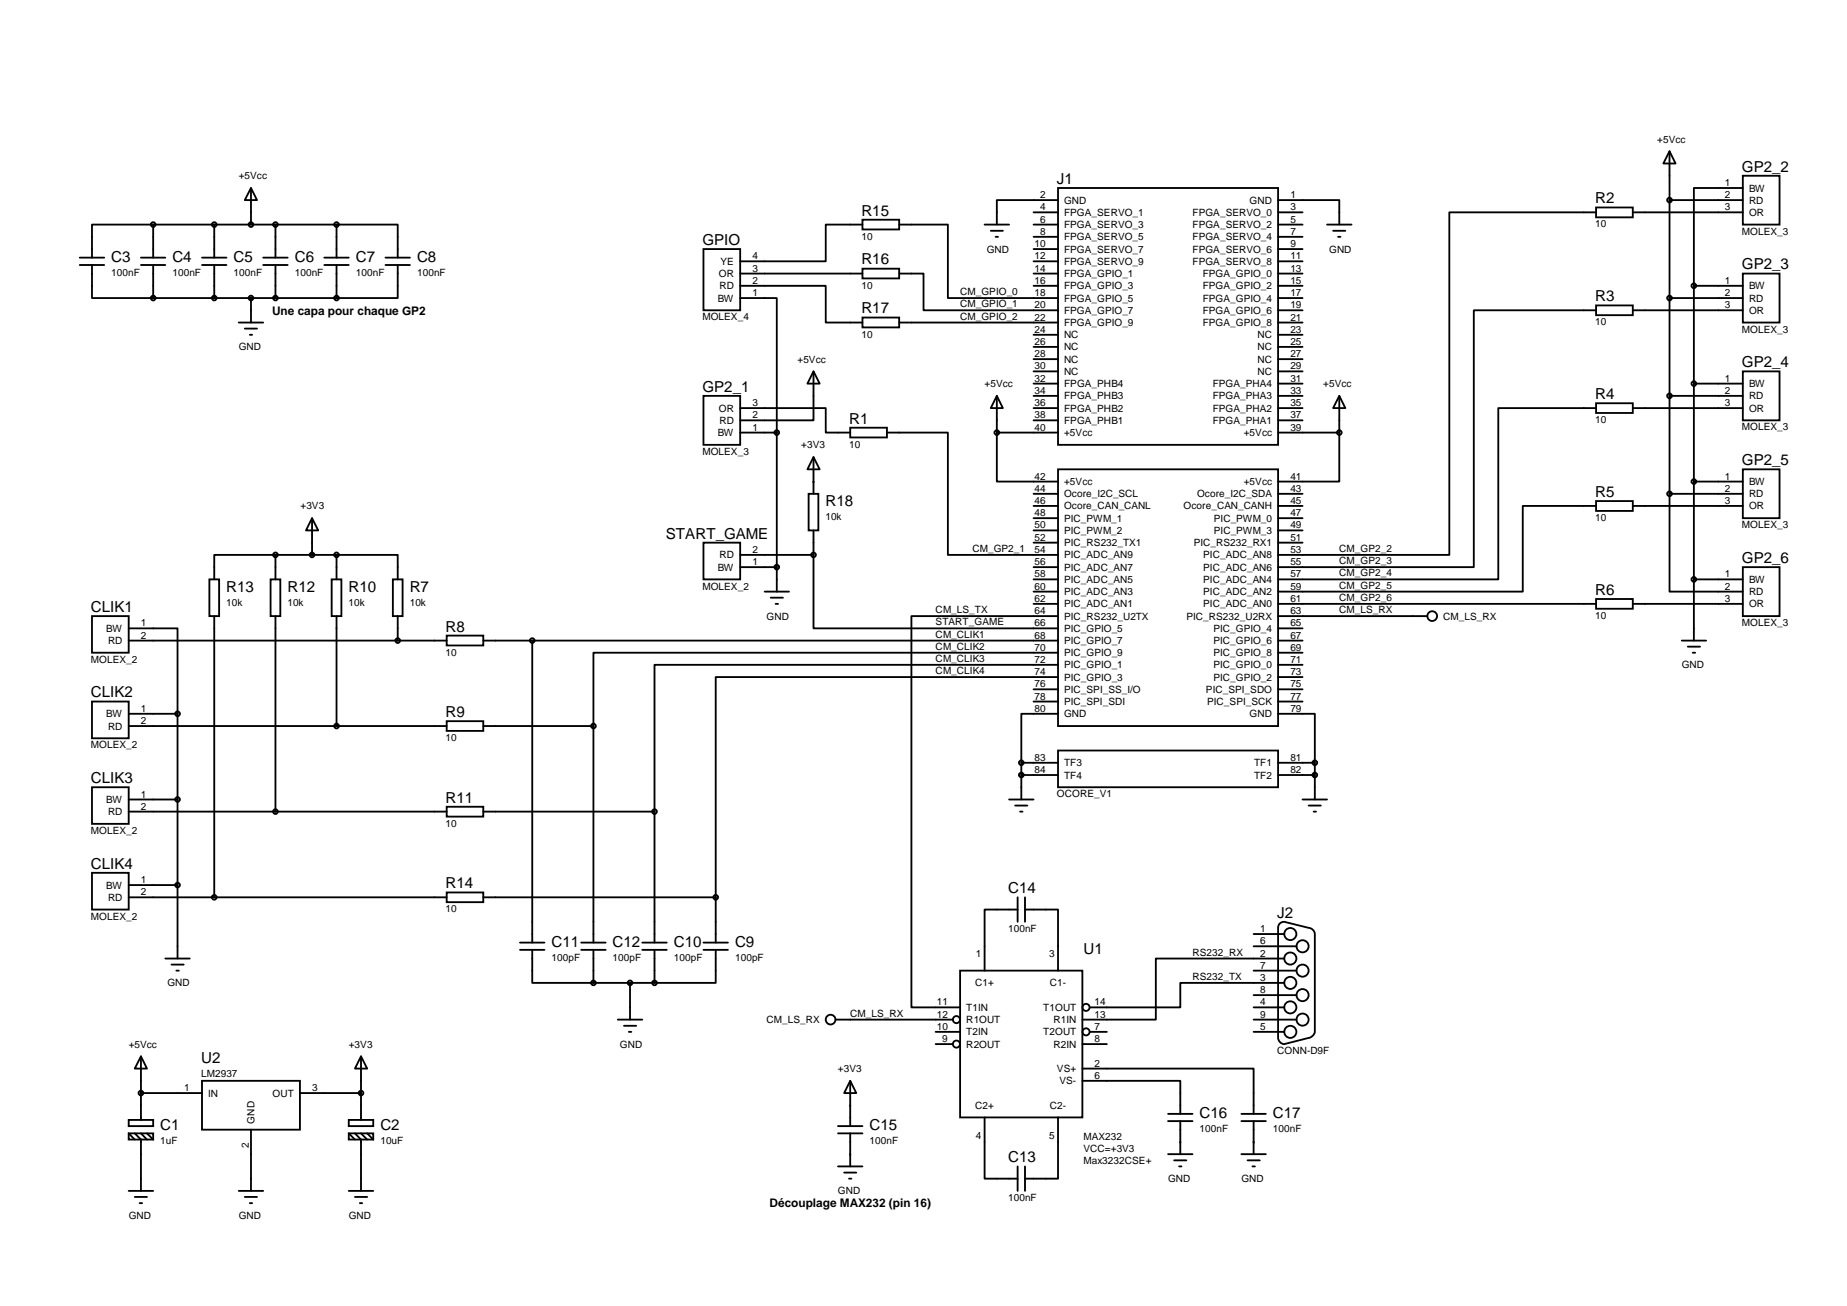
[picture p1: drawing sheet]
<svg xmlns="http://www.w3.org/2000/svg" width="297mm" height="210mm" viewBox="0 0 297 210" stroke-linecap="round" stroke-linejoin="round" font-family="sans-serif">
<g fill="none" stroke="#000" stroke-width=".3">
<path d="M24.6 36.1h29.5M24.6 36.1h-9.8v5.3M24.6 36.1v5.3M34.5 36.1v5.3M40.4 30.2v5.9M40.4 30.2l.9 2h-1.9zM44.3 36.1v5.3M54.1 36.1h9.9v5.3M54.1 36.1v5.3M138.7 36.1h-5.9v5.9h-13.8M138.7 35.3h5.9v1.6h-5.9zM144.6 36.1h7.8v11.8h17.8"/>
<path d="M158.3 36.1h4M159.3 37.1h2M160.1 38.1h.4M166.2 34.1h4M166.2 36.1h4M166.2 38.1h4M170.2 32.2h-9.9v3.9M170.2 30.2h35.3v41.3h-35.3zM205.5 32.2h9.9v3.9M205.5 34.1h4M205.5 36.1h4M205.5 38.1h4"/>
<path d="M213.4 36.1h4M214.4 37.1h2M215.2 38.1h.4M256.7 34.1h-23.6v55.1h-27.6M256.7 33.4h5.9v1.5h-5.9zM262.6 34.1h17.7M268.5 24.3l1 2h-2zM268.5 24.3v55.1M268.5 32.2h11.8M280.3 28.3h5.9v7.8h-5.9zM280.3 30.2h-7.9v15.8M12.8 42.6h4"/>
<path d="M12.8 41.4h4M14.8 42.6v5.3h9.8M22.7 42.6h3.9M22.7 41.4h3.9M24.6 47.9h29.5M24.6 42.6v5.3M32.5 42.6h3.9M32.5 41.4h3.9M34.5 42.6v5.3M38.4 51.9h3.9M39.4 52.8h1.9M40.2 53.8h.4"/>
<path d="M40.4 47.9v4M42.3 42.6h4M42.3 41.4h4M44.3 42.6v5.3M52.2 42.6h3.9M52.2 41.4h3.9M54.1 42.6v5.3M62 42.6h3.9M62 41.4h3.9M64 42.6v5.3h-9.9M113.1 40h5.9v9.9h-5.9zM119 46h13.8v5.9h5.9"/>
<path d="M119 47.9h5.9v21.7M119 44h19.7M130.8 59.7v7.9h-11.8M130.8 59.7l1 2h-1.9zM138.7 43.2h5.9v1.6h-5.9zM138.7 51.1h5.9v1.5h-5.9zM144.6 44h3.9v5.9h21.7M144.6 51.9h25.6M166.2 46h4M166.2 44h4M166.2 40h4M166.2 42h4"/>
<path d="M166.2 53.8h4M166.2 55.8h4M166.2 57.7h4M166.2 59.7h4M205.5 49.9h4M205.5 46h4M205.5 47.9h4M205.5 51.9h4M205.5 44h4M205.5 40h4M205.5 42h4M205.5 53.8h4"/>
<path d="M205.5 55.8h4M205.5 57.7h4M205.5 59.7h4M256.7 49.9h-19.7v41.3h-31.5M256.7 49.1h5.9v1.6h-5.9zM262.6 49.9h17.7M268.5 47.9h11.8M272.4 46h7.9M272.4 46v31.4M280.3 44h5.9v7.9h-5.9zM280.3 59.7h5.9v7.9h-5.9zM113.1 63.6h5.9v7.9h-5.9z"/>
<path d="M119 65.6h13.8v4h3.9M124.9 69.6v25.5M124.9 69.6h-5.9M130 79.4h1.6v5.9h-1.6zM130.8 73.5l1 2h-1.9zM130.8 77.4h.1M130.8 73.5v5.9M136.7 68.8h5.9v1.5h-5.9zM142.6 69.6h9.8v19.6h17.8M160.3 69.6v7.8h9.9M160.3 69.6h9.9M160.3 63.6l1 2h-2z"/>
<path d="M160.3 63.6v6M166.2 65.6h4M166.2 79.4h4M166.2 63.6h4M166.2 61.7h4M166.2 67.6h4M170.2 75.5h35.3v41.2h-35.3zM205.5 69.6h9.9M205.5 65.6h4M205.5 79.4h4M205.5 63.6h4M205.5 61.7h4"/>
<path d="M205.5 67.6h4M215.4 63.6v6M215.4 63.6l1 2h-2zM215.4 69.6v7.8h-9.9M256.7 65.6h-15.7v27.6h-35.5M256.7 64.8h5.9v1.6h-5.9zM262.6 65.6h17.7M268.5 79.4v15.7h11.8M268.5 79.4h11.8M268.5 63.6h11.8M272.4 77.4v15.8h7.9M272.4 77.4h7.9"/>
<path d="M272.4 61.7h7.9M280.3 75.5h5.9v7.8h-5.9zM14.8 99.1h5.9v5.8h-5.9zM33.7 93.2h1.5v5.9h-1.5zM34.5 99.1v45.2M43.5 93.2h1.6v5.9h-1.6zM44.3 89.2h-9.8v4M44.3 89.2v4M44.3 99.1v31.4M44.3 89.2h5.9M50.2 83.3v5.9M50.2 83.3l1 2h-2z"/>
<path d="M50.2 89.2h3.9v4M53.3 93.2h1.6v5.9h-1.6zM54.1 89.2h9.9v4M54.1 99.1v17.6M63.2 93.2h1.5v5.9h-1.5zM64 99.1v3.9M113.1 87.2h5.9v6h-5.9zM123 95.1h3.9M123.9 96.1h2M124.7 97.1h.4M124.9 91.2h-5.9M130.8 89.2h-11.8"/>
<path d="M130.8 85.3v3.9M130.8 89.2v11.8h39.4M166.2 97.1h4M166.2 81.3h4M166.2 91.2h4M166.2 83.3h4M166.2 85.3h4M166.2 87.2h4M166.2 93.2h4M166.2 95.1h4M170.2 99.1h-23.6v62.9h7.8M205.5 99.1h24"/>
<path d="M205.5 97.1h51.2M205.5 81.3h4M205.5 83.3h4M205.5 85.3h4M205.5 87.2h4M256.7 81.3h-11.8v13.8h-39.4M256.7 80.6h5.9v1.5h-5.9zM256.7 96.3h5.9v1.6h-5.9zM262.6 97.1h17.7M262.6 81.3h17.7M272.4 93.2v9.8M280.3 91.2h5.9v7.9h-5.9z"/>
<path d="M14.8 112.8h5.9v5.9h-5.9zM20.7 101h7.9v13.8M20.7 116.7h51.1M20.7 103h51.1M20.7 114.8h7.9M28.6 114.8v39.3M71.8 102.2h5.9v1.6h-5.9zM71.8 116h5.9v1.5h-5.9zM77.7 116.7h17.7M77.7 103h92.5M85.6 103v48.6M95.4 116.7v34.9"/>
<path d="M166.2 110.8h4M166.2 112.8h4M170.2 114.8h-6v7.8M170.2 104.9h-74.8v11.8M170.2 108.9h-55.1v35.4M170.2 106.9h-64.9v23.6M205.5 114.8h6v7.8M205.5 103h4M205.5 101h4M205.5 104.9h4M205.5 106.9h4M205.5 108.9h4"/>
<path d="M205.5 110.8h4M205.5 112.8h4M270.5 103h3.9M271.4 104h2M272.2 104.9h.4M14.8 126.6h5.9v5.9h-5.9zM20.7 130.5h51.1M20.7 128.5h7.9M71.8 129.7h5.9v1.6h-5.9zM77.7 130.5h27.6M105.3 130.5v21.1M162.3 128.5h3.9"/>
<path d="M163.3 129.5h1.9M164.1 130.5h.3M164.2 124.6l.1 3.9M170.2 122.6h-6v2M170.2 124.6h-6M170.2 120.7h35.3v5.9h-35.3zM205.5 122.6h6v2M205.5 124.6h6M209.5 128.5h3.9M210.5 129.5h1.9M211.3 130.5h.3M211.5 124.6v3.9"/>
<path d="M14.8 140.3h5.9v5.9h-5.9zM20.7 144.3h51.1M20.7 142.3h7.9M26.6 154.1h3.9M27.6 155.1h1.9M28.4 156.1h.4M71.8 143.5h5.9v1.6h-5.9zM77.7 144.3h37.4M83.6 152.7h4M83.6 151.6h4M85.6 152.7v5.3h9.8M93.5 152.7h3.9"/>
<path d="M93.5 151.6h3.9M95.4 152.7v5.3M95.4 158h5.9M101.3 158v5.9M103.3 152.7h3.9M103.3 151.6h3.9M105.3 152.7v5.3M113.1 152.7h4M113.1 151.6h4M115.1 152.7v5.3h-13.8M115.1 144.3v7.3M154.4 156.1h19.7v23.6h-19.7z"/>
<path d="M163.7 146.2h-5.4v9.9M163.7 144.3v3.9M164.8 146.2h5.4v9.9M164.8 144.3v3.9M201.6 150.2h4.9M205.8 148.5l.7-.3 4 1a1.07 1.07 0 0 1 1 1v15.7a1.24 1.24 0 0 1-1 1l-4 1a1.07 1.07 0 0 1-1-1v-17.7zM206.5 154.1h-20.6v9.8h-11.8M206.5 158h-16.7v4h-14.5M208.5 152.1h-6.9M208.5 156.1h-6.9M208.5 160h-6.9M22.7 169.8v10.3"/>
<path d="M22.7 169.8l.9 2h-1.9zM32.5 175.7h-9.8M32.5 173.8h15.7v7.8h-15.7zM48.2 175.7h9.9M58.1 169.8v10.3M58.1 169.8l1 2h-2zM99.4 163.9h3.9M100.3 164.9h2M101.1 165.9h.4M134.4 163.9h18.8M136.7 173.8l1 1.9h-1.9zM136.7 173.8v7.3"/>
<path d="M136.7 177.7h.1M150.5 165.9h3.9M150.5 167.9h2.7M158.3 179.7v9.8h5.4M170.2 179.7v9.8h-5.4M174.1 173.8h15.7v5.3M174.1 171.8h27.5v7.3M174.1 167.9h3.9M175.3 165.9h2.7M187.9 179.1h3.9M199.6 179.1h4M206.5 162h-4.9"/>
<path d="M206.5 165.9h-4.9M208.5 163.9h-6.9M20.7 191.5h3.9M20.7 180.1h3.9v1h-3.9zM20.7 182.2h3.9v1h-3.9zM20.7 182.2l1 1M21.7 192.4h1.9M21.7 182.2l1 1v8.3M22.5 193.4h.4M22.7 182.2l.9 1M23.6 182.2l1 1M38.4 191.5h3.9"/>
<path d="M39.4 192.4h1.9M40.2 193.4h.4M40.4 181.6v9.9M56.1 180.1h3.9v1h-3.9zM56.1 182.2h3.9v1h-3.9zM56.1 182.2l1 1M56.1 191.5h3.9M57.1 182.2l1 1v8.3M57.1 192.4h2M57.9 193.4h.3M58.1 182.2l1 1M59.1 182.2l.9 1"/>
<path d="M134.8 182.2h3.9M134.8 181.1h3.9M134.8 187.5h3.9M135.8 188.5h1.9M136.5 189.5h.4M136.7 182.2v5.3M136.7 185.6h.1M163.7 187.5v4M164.8 187.5v4M187.9 180.3h3.9M187.9 185.6h3.9M188.8 186.6h2"/>
<path d="M189.6 187.5h.4M189.8 180.3v5.3M189.8 183.6h.1M199.6 185.6h4M199.6 180.3h4M200.6 186.6h2M201.4 187.5h.4M201.6 183.6h.1M201.6 180.3v5.3"/>
<circle cx="24.6" cy="36.1" r=".38"/>
<circle cx="34.5" cy="36.1" r=".38"/>
<circle cx="40.4" cy="36.1" r=".38"/>
<circle cx="44.3" cy="36.1" r=".38"/>
<circle cx="54.1" cy="36.1" r=".38"/>
<circle cx="268.5" cy="32.2" r=".38"/>
<circle cx="24.6" cy="47.9" r=".38"/>
<circle cx="34.5" cy="47.9" r=".38"/>
<circle cx="40.4" cy="47.9" r=".38"/>
<circle cx="44.3" cy="47.9" r=".38"/>
<circle cx="54.1" cy="47.9" r=".38"/>
<circle cx="268.5" cy="47.9" r=".38"/>
<circle cx="272.4" cy="46" r=".38"/>
<circle cx="124.9" cy="69.6" r=".38"/>
<circle cx="160.3" cy="69.6" r=".38"/>
<circle cx="215.4" cy="69.6" r=".38"/>
<circle cx="268.5" cy="63.6" r=".38"/>
<circle cx="268.5" cy="79.4" r=".38"/>
<circle cx="272.4" cy="77.4" r=".38"/>
<circle cx="272.4" cy="61.7" r=".38"/>
<circle cx="44.3" cy="89.2" r=".38"/>
<circle cx="50.2" cy="89.2" r=".38"/>
<circle cx="54.1" cy="89.2" r=".38"/>
<circle cx="124.9" cy="91.2" r=".38"/>
<circle cx="130.8" cy="89.2" r=".38"/>
<circle cx="230.3" cy="99.1" r=".78"/>
<circle cx="272.4" cy="93.2" r=".38"/>
<circle cx="28.6" cy="114.8" r=".38"/>
<circle cx="54.1" cy="116.7" r=".38"/>
<circle cx="64" cy="103" r=".38"/>
<circle cx="85.6" cy="103" r=".38"/>
<circle cx="95.4" cy="116.7" r=".38"/>
<circle cx="28.6" cy="128.5" r=".38"/>
<circle cx="44.3" cy="130.5" r=".38"/>
<circle cx="105.3" cy="130.5" r=".38"/>
<circle cx="164.3" cy="124.6" r=".38"/>
<circle cx="164.3" cy="122.6" r=".38"/>
<circle cx="211.5" cy="122.6" r=".38"/>
<circle cx="211.5" cy="124.6" r=".38"/>
<circle cx="28.6" cy="142.3" r=".38"/>
<circle cx="34.5" cy="144.3" r=".38"/>
<circle cx="95.4" cy="158" r=".38"/>
<circle cx="101.3" cy="158" r=".38"/>
<circle cx="105.3" cy="158" r=".38"/>
<circle cx="115.1" cy="144.3" r=".38"/>
<circle cx="207.5" cy="150.2" r=".98"/>
<circle cx="207.5" cy="154.1" r=".98"/>
<circle cx="207.5" cy="158" r=".98"/>
<circle cx="209.5" cy="152.1" r=".98"/>
<circle cx="209.5" cy="160" r=".98"/>
<circle cx="209.5" cy="156.1" r=".98"/>
<circle cx="22.7" cy="175.7" r=".38"/>
<circle cx="58.1" cy="175.7" r=".38"/>
<circle cx="133.6" cy="163.9" r=".78"/>
<circle cx="153.8" cy="167.9" r=".57"/>
<circle cx="153.8" cy="163.9" r=".57"/>
<circle cx="174.7" cy="162" r=".57"/>
<circle cx="174.7" cy="165.9" r=".57"/>
<circle cx="207.5" cy="162" r=".98"/>
<circle cx="207.5" cy="165.9" r=".98"/>
<circle cx="209.5" cy="163.9" r=".98"/>
</g>
<g font-size="2.4">
<text x="170" y="29.5">J1</text>
<text x="280.1" y="27.6">GP2_2</text>
<text x="138.5" y="34.7">R15</text>
<text x="256.5" y="32.7">R2</text>
<text x="113" y="39.4">GPIO</text>
<text x="17.9" y="42.1">C3</text>
<text x="27.7" y="42.1">C4</text>
<text x="37.6" y="42.1">C5</text>
<text x="47.4" y="42.1">C6</text>
<text x="57.2" y="42.1">C7</text>
<text x="67.1" y="42.1">C8</text>
<text x="138.5" y="42.5">R16</text>
<text x="280.1" y="43.3">GP2_3</text>
<text x="138.5" y="50.4">R17</text>
<text x="256.5" y="48.4">R3</text>
<text x="280.1" y="59.1">GP2_4</text>
<text x="113" y="63">GP2_1</text>
<text x="256.5" y="64.2">R4</text>
<text x="136.6" y="68.1">R1</text>
<text x="280.1" y="74.8">GP2_5</text>
<text x="132.8" y="81.4">R18</text>
<text x="256.5" y="79.9">R5</text>
<text x="107.1" y="86.6">START_GAME</text>
<text x="36.4" y="95.2">R13</text>
<text x="46.2" y="95.2">R12</text>
<text x="56" y="95.2">R10</text>
<text x="65.9" y="95.2">R7</text>
<text x="256.5" y="95.6">R6</text>
<text x="280.1" y="90.5">GP2_6</text>
<text x="14.6" y="98.4">CLIK1</text>
<text x="71.7" y="101.5">R8</text>
<text x="14.6" y="112.1">CLIK2</text>
<text x="71.7" y="115.3">R9</text>
<text x="14.6" y="125.9">CLIK3</text>
<text x="71.7" y="129.1">R11</text>
<text x="14.6" y="139.7">CLIK4</text>
<text x="71.7" y="142.8">R14</text>
<text x="162.1" y="143.6">C14</text>
<text x="205.4" y="147.5">J2</text>
<text x="88.7" y="152.2">C11</text>
<text x="98.5" y="152.2">C12</text>
<text x="108.4" y="152.2">C10</text>
<text x="118.2" y="152.2">C9</text>
<text x="174.2" y="153.4">U1</text>
<text x="32.3" y="170.9">U2</text>
<text x="192.9" y="179.7">C16</text>
<text x="204.7" y="179.7">C17</text>
<text x="25.8" y="181.7">C1</text>
<text x="61.2" y="181.7">C2</text>
<text x="139.8" y="181.7">C15</text>
<text x="162.1" y="186.9">C13</text>
</g>
<g font-size="1.9">
<text x="43.7" y="50.6">Une capa pour chaque GP2</text>
<text x="123.8" y="194.1">Découplage MAX232 (pin 16)</text>
</g>
<g font-size="1.6">
<text x="266.5" y="22.9">+5Vcc</text>
<text x="38.4" y="28.8">+5Vcc</text>
<text x="277.4" y="29.9">1</text>
<text x="167.3" y="31.9">2</text>
<text x="167.3" y="33.8">4</text>
<text x="167.3" y="35.8">6</text>
<text x="171.1" y="32.7">GND</text>
<text x="171.1" y="34.7">FPGA_SERVO_1</text>
<text x="191.8" y="34.7">FPGA_SERVO_0</text>
<text x="201" y="32.7">GND</text>
<text x="207.5" y="33.8">3</text>
<text x="207.5" y="35.8">5</text>
<text x="207.5" y="31.9">1</text>
<text x="277.4" y="33.8">3</text>
<text x="277.4" y="31.9">2</text>
<text x="281.3" y="34.7">OR</text>
<text x="281.3" y="30.8">BW</text>
<text x="281.3" y="32.7">RD</text>
<text x="121" y="41.7">4</text>
<text x="138.5" y="38.5">10</text>
<text x="158.7" y="40.6">GND</text>
<text x="166.4" y="39.7">10</text>
<text x="166.4" y="41.7">12</text>
<text x="167.3" y="37.8">8</text>
<text x="171.1" y="36.7">FPGA_SERVO_3</text>
<text x="171.1" y="38.7">FPGA_SERVO_5</text>
<text x="171.1" y="40.6">FPGA_SERVO_7</text>
<text x="191.8" y="36.7">FPGA_SERVO_2</text>
<text x="191.8" y="38.7">FPGA_SERVO_4</text>
<text x="191.8" y="40.6">FPGA_SERVO_6</text>
<text x="207.5" y="37.8">7</text>
<text x="207.5" y="39.7">9</text>
<text x="207.5" y="41.7">11</text>
<text x="213.8" y="40.6">GND</text>
<text x="256.5" y="36.6">10</text>
<text x="280.1" y="37.8">MOLEX_3</text>
<text x="17.9" y="44.3">100nF</text>
<text x="27.7" y="44.3">100nF</text>
<text x="37.6" y="44.3">100nF</text>
<text x="47.4" y="44.3">100nF</text>
<text x="57.2" y="44.3">100nF</text>
<text x="67.1" y="44.3">100nF</text>
<text x="115.6" y="44.6">OR</text>
<text x="115.7" y="46.5">RD</text>
<text x="115.9" y="42.6">YE</text>
<text x="121" y="47.6">1</text>
<text x="121" y="45.6">2</text>
<text x="121" y="43.7">3</text>
<text x="138.5" y="46.4">10</text>
<text x="154.4" y="47.4">CM_GPIO_0</text>
<text x="166.4" y="43.7">14</text>
<text x="166.4" y="45.6">16</text>
<text x="166.4" y="47.6">18</text>
<text x="171.1" y="42.6">FPGA_SERVO_9</text>
<text x="171.1" y="44.6">FPGA_GPIO_1</text>
<text x="171.1" y="46.5">FPGA_GPIO_3</text>
<text x="191.8" y="42.6">FPGA_SERVO_8</text>
<text x="193.4" y="44.6">FPGA_GPIO_0</text>
<text x="193.4" y="46.5">FPGA_GPIO_2</text>
<text x="207.5" y="43.7">13</text>
<text x="207.5" y="45.6">15</text>
<text x="207.5" y="47.6">17</text>
<text x="277.4" y="45.6">1</text>
<text x="277.4" y="47.6">2</text>
<text x="281.3" y="46.5">BW</text>
<text x="113" y="51.5">MOLEX_4</text>
<text x="115.4" y="48.5">BW</text>
<text x="154.4" y="49.4">CM_GPIO_1</text>
<text x="154.4" y="51.4">CM_GPIO_2</text>
<text x="166.4" y="49.6">20</text>
<text x="166.4" y="51.5">22</text>
<text x="166.4" y="53.5">24</text>
<text x="171.1" y="48.5">FPGA_GPIO_5</text>
<text x="171.1" y="50.5">FPGA_GPIO_7</text>
<text x="171.1" y="52.4">FPGA_GPIO_9</text>
<text x="193.4" y="48.5">FPGA_GPIO_4</text>
<text x="193.4" y="50.5">FPGA_GPIO_6</text>
<text x="193.4" y="52.4">FPGA_GPIO_8</text>
<text x="207.5" y="53.5">23</text>
<text x="207.5" y="49.6">19</text>
<text x="207.5" y="51.5">21</text>
<text x="256.5" y="52.3">10</text>
<text x="277.4" y="49.6">3</text>
<text x="280.1" y="53.5">MOLEX_3</text>
<text x="281.3" y="50.5">OR</text>
<text x="281.3" y="48.5">RD</text>
<text x="38.4" y="56.3">GND</text>
<text x="128.2" y="58.3">+5Vcc</text>
<text x="138.5" y="54.3">10</text>
<text x="166.4" y="55.5">26</text>
<text x="166.4" y="57.4">28</text>
<text x="166.4" y="59.4">30</text>
<text x="171.1" y="54.4">NC</text>
<text x="171.1" y="56.3">NC</text>
<text x="171.1" y="58.3">NC</text>
<text x="202.2" y="54.4">NC</text>
<text x="202.2" y="56.3">NC</text>
<text x="202.2" y="58.3">NC</text>
<text x="207.5" y="55.5">25</text>
<text x="207.5" y="57.4">27</text>
<text x="207.5" y="59.4">29</text>
<text x="121" y="65.3">3</text>
<text x="158.3" y="62.3">+5Vcc</text>
<text x="166.4" y="61.4">32</text>
<text x="166.4" y="63.3">34</text>
<text x="166.4" y="65.3">36</text>
<text x="171.1" y="60.3">NC</text>
<text x="171.1" y="62.3">FPGA_PHB4</text>
<text x="171.1" y="64.2">FPGA_PHB3</text>
<text x="195" y="62.3">FPGA_PHA4</text>
<text x="195" y="64.2">FPGA_PHA3</text>
<text x="202.2" y="60.3">NC</text>
<text x="207.5" y="61.4">31</text>
<text x="207.5" y="63.3">33</text>
<text x="207.5" y="65.3">35</text>
<text x="212.8" y="62.3">+5Vcc</text>
<text x="277.4" y="65.3">3</text>
<text x="277.4" y="61.4">1</text>
<text x="277.4" y="63.3">2</text>
<text x="281.3" y="62.3">BW</text>
<text x="281.3" y="64.2">RD</text>
<text x="115.4" y="70.1">BW</text>
<text x="115.6" y="66.2">OR</text>
<text x="115.7" y="68.2">RD</text>
<text x="121" y="69.2">1</text>
<text x="121" y="67.3">2</text>
<text x="136.6" y="72">10</text>
<text x="166.4" y="67.3">38</text>
<text x="166.4" y="69.2">40</text>
<text x="171.1" y="66.2">FPGA_PHB2</text>
<text x="171.1" y="68.2">FPGA_PHB1</text>
<text x="171.1" y="70.1">+5Vcc</text>
<text x="195" y="66.2">FPGA_PHA2</text>
<text x="195" y="68.2">FPGA_PHA1</text>
<text x="200" y="70.1">+5Vcc</text>
<text x="207.5" y="69.2">39</text>
<text x="207.5" y="67.3">37</text>
<text x="256.5" y="68.1">10</text>
<text x="280.1" y="69.2">MOLEX_3</text>
<text x="281.3" y="66.2">OR</text>
<text x="113" y="73.2">MOLEX_3</text>
<text x="128.9" y="72.1">+3V3</text>
<text x="166.4" y="77.1">42</text>
<text x="171.1" y="78">+5Vcc</text>
<text x="200" y="78">+5Vcc</text>
<text x="207.5" y="77.1">41</text>
<text x="277.4" y="77.1">1</text>
<text x="281.3" y="78">BW</text>
<text x="48.3" y="81.9">+3V3</text>
<text x="132.8" y="83.7">10k</text>
<text x="166.4" y="79.1">44</text>
<text x="166.4" y="81">46</text>
<text x="166.4" y="83">48</text>
<text x="171.1" y="80">Ocore_I2C_SCL</text>
<text x="171.1" y="81.9">Ocore_CAN_CANL</text>
<text x="171.1" y="83.9">PIC_PWM_1</text>
<text x="190.3" y="81.9">Ocore_CAN_CANH</text>
<text x="192.5" y="80">Ocore_I2C_SDA</text>
<text x="195.2" y="83.9">PIC_PWM_0</text>
<text x="207.5" y="79.1">43</text>
<text x="207.5" y="83">47</text>
<text x="207.5" y="81">45</text>
<text x="256.5" y="83.8">10</text>
<text x="277.4" y="81">3</text>
<text x="277.4" y="79.1">2</text>
<text x="281.3" y="81.9">OR</text>
<text x="281.3" y="80">RD</text>
<text x="115.7" y="89.8">RD</text>
<text x="121" y="88.9">2</text>
<text x="156.4" y="88.8">CM_GP2_1</text>
<text x="166.4" y="85">50</text>
<text x="166.4" y="86.9">52</text>
<text x="166.4" y="88.9">54</text>
<text x="171.1" y="85.9">PIC_PWM_2</text>
<text x="171.1" y="87.8">PIC_RS232_TX1</text>
<text x="171.1" y="89.8">PIC_ADC_AN9</text>
<text x="192" y="87.8">PIC_RS232_RX1</text>
<text x="193.5" y="89.8">PIC_ADC_AN8</text>
<text x="195.2" y="85.9">PIC_PWM_3</text>
<text x="207.5" y="85">49</text>
<text x="207.5" y="88.9">53</text>
<text x="207.5" y="86.9">51</text>
<text x="215.4" y="88.8">CM_GP2_2</text>
<text x="280.1" y="85">MOLEX_3</text>
<text x="113" y="94.8">MOLEX_2</text>
<text x="115.4" y="91.8">BW</text>
<text x="121" y="90.9">1</text>
<text x="166.4" y="90.9">56</text>
<text x="166.4" y="92.8">58</text>
<text x="166.4" y="94.8">60</text>
<text x="171.1" y="91.8">PIC_ADC_AN7</text>
<text x="171.1" y="93.7">PIC_ADC_AN5</text>
<text x="171.1" y="95.7">PIC_ADC_AN3</text>
<text x="193.5" y="91.8">PIC_ADC_AN6</text>
<text x="193.5" y="93.7">PIC_ADC_AN4</text>
<text x="193.5" y="95.7">PIC_ADC_AN2</text>
<text x="207.5" y="90.9">55</text>
<text x="207.5" y="92.8">57</text>
<text x="207.5" y="94.8">59</text>
<text x="215.4" y="90.7">CM_GP2_3</text>
<text x="215.4" y="92.7">CM_GP2_4</text>
<text x="215.4" y="94.6">CM_GP2_5</text>
<text x="277.4" y="92.8">1</text>
<text x="277.4" y="94.8">2</text>
<text x="281.3" y="93.7">BW</text>
<text x="281.3" y="95.7">RD</text>
<text x="17.1" y="101.6">BW</text>
<text x="22.7" y="100.7">1</text>
<text x="36.4" y="97.4">10k</text>
<text x="46.2" y="97.4">10k</text>
<text x="56" y="97.4">10k</text>
<text x="65.9" y="97.4">10k</text>
<text x="123.3" y="99.6">GND</text>
<text x="150.5" y="98.6">CM_LS_TX</text>
<text x="150.5" y="100.5">START_GAME</text>
<text x="166.4" y="96.8">62</text>
<text x="166.4" y="98.7">64</text>
<text x="166.4" y="100.7">66</text>
<text x="171.1" y="97.7">PIC_ADC_AN1</text>
<text x="171.1" y="99.6">PIC_RS232_U2TX</text>
<text x="171.1" y="101.6">PIC_GPIO_5</text>
<text x="190.8" y="99.6">PIC_RS232_U2RX</text>
<text x="193.5" y="97.7">PIC_ADC_AN0</text>
<text x="195.1" y="101.6">PIC_GPIO_4</text>
<text x="207.5" y="96.8">61</text>
<text x="207.5" y="98.7">63</text>
<text x="207.5" y="100.7">65</text>
<text x="215.4" y="98.6">CM_LS_RX</text>
<text x="215.4" y="96.6">CM_GP2_6</text>
<text x="232.1" y="99.6">CM_LS_RX</text>
<text x="256.5" y="99.5">10</text>
<text x="277.4" y="96.8">3</text>
<text x="280.1" y="100.7">MOLEX_3</text>
<text x="281.3" y="97.7">OR</text>
<text x="14.6" y="106.6">MOLEX_2</text>
<text x="17.4" y="103.6">RD</text>
<text x="22.7" y="102.7">2</text>
<text x="71.7" y="105.4">10</text>
<text x="150.5" y="104.5">CM_CLIK2</text>
<text x="150.5" y="102.5">CM_CLIK1</text>
<text x="150.5" y="106.4">CM_CLIK3</text>
<text x="166.4" y="102.7">68</text>
<text x="166.4" y="104.6">70</text>
<text x="166.4" y="106.6">72</text>
<text x="171.1" y="103.6">PIC_GPIO_7</text>
<text x="171.1" y="105.5">PIC_GPIO_9</text>
<text x="171.1" y="107.5">PIC_GPIO_1</text>
<text x="195.1" y="103.6">PIC_GPIO_6</text>
<text x="195.1" y="105.5">PIC_GPIO_8</text>
<text x="195.1" y="107.5">PIC_GPIO_0</text>
<text x="207.5" y="102.7">67</text>
<text x="207.5" y="104.6">69</text>
<text x="207.5" y="106.6">71</text>
<text x="270.5" y="107.5">GND</text>
<text x="150.5" y="108.4">CM_CLIK4</text>
<text x="166.4" y="110.5">76</text>
<text x="166.4" y="108.5">74</text>
<text x="166.4" y="112.5">78</text>
<text x="171.1" y="111.4">PIC_SPI_SS_I/O</text>
<text x="171.1" y="109.4">PIC_GPIO_3</text>
<text x="171.1" y="113.4">PIC_SPI_SDI</text>
<text x="193.9" y="111.4">PIC_SPI_SDO</text>
<text x="194.1" y="113.4">PIC_SPI_SCK</text>
<text x="195.1" y="109.4">PIC_GPIO_2</text>
<text x="207.5" y="110.5">75</text>
<text x="207.5" y="112.5">77</text>
<text x="207.5" y="108.5">73</text>
<text x="17.1" y="115.3">BW</text>
<text x="17.4" y="117.3">RD</text>
<text x="22.7" y="114.4">1</text>
<text x="22.7" y="116.4">2</text>
<text x="71.7" y="119.2">10</text>
<text x="166.4" y="114.4">80</text>
<text x="171.1" y="115.3">GND</text>
<text x="201" y="115.3">GND</text>
<text x="207.5" y="114.4">79</text>
<text x="14.6" y="120.3">MOLEX_2</text>
<text x="166.4" y="122.3">83</text>
<text x="166.4" y="124.3">84</text>
<text x="171.1" y="123.2">TF3</text>
<text x="171.1" y="125.2">TF4</text>
<text x="201.7" y="123.2">TF1</text>
<text x="201.7" y="125.2">TF2</text>
<text x="207.5" y="122.3">81</text>
<text x="207.5" y="124.3">82</text>
<text x="17.1" y="129.1">BW</text>
<text x="17.4" y="131.1">RD</text>
<text x="22.7" y="128.2">1</text>
<text x="22.7" y="130.2">2</text>
<text x="170" y="128.2">OCORE_V1</text>
<text x="14.6" y="134.1">MOLEX_2</text>
<text x="71.7" y="132.9">10</text>
<text x="17.1" y="142.9">BW</text>
<text x="22.7" y="142">1</text>
<text x="22.7" y="144">2</text>
<text x="14.6" y="147.9">MOLEX_2</text>
<text x="17.4" y="144.8">RD</text>
<text x="71.7" y="146.7">10</text>
<text x="162.1" y="149.8">100nF</text>
<text x="202.7" y="149.9">1</text>
<text x="88.7" y="154.5">100pF</text>
<text x="98.5" y="154.5">100pF</text>
<text x="108.4" y="154.5">100pF</text>
<text x="118.2" y="154.5">100pF</text>
<text x="156.9" y="153.8">1</text>
<text x="168.7" y="153.8">3</text>
<text x="191.8" y="153.6">RS232_RX</text>
<text x="202.7" y="151.8">6</text>
<text x="202.7" y="153.8">2</text>
<text x="202.7" y="155.7">7</text>
<text x="26.9" y="158.6">GND</text>
<text x="150.6" y="161.6">11</text>
<text x="156.8" y="158.5">C1+</text>
<text x="168.8" y="158.5">C1-</text>
<text x="176" y="161.6">14</text>
<text x="191.8" y="157.6">RS232_TX</text>
<text x="202.7" y="157.7">3</text>
<text x="202.7" y="159.7">8</text>
<text x="202.7" y="161.6">4</text>
<text x="123.3" y="164.5">CM_LS_RX</text>
<text x="136.7" y="163.5">CM_LS_RX</text>
<text x="150.6" y="163.6">12</text>
<text x="150.6" y="165.6">10</text>
<text x="151.5" y="167.6">9</text>
<text x="155.4" y="162.5">T1IN</text>
<text x="155.4" y="164.5">R1OUT</text>
<text x="155.4" y="166.5">T2IN</text>
<text x="167.8" y="162.5">T1OUT</text>
<text x="167.8" y="166.5">T2OUT</text>
<text x="169.4" y="164.5">R1IN</text>
<text x="176" y="163.6">13</text>
<text x="176" y="167.6">8</text>
<text x="176" y="165.6">7</text>
<text x="202.7" y="163.6">9</text>
<text x="202.7" y="165.6">5</text>
<text x="20.7" y="168.4">+5Vcc</text>
<text x="32.3" y="173.1">LM2937</text>
<text x="56.1" y="168.4">+3V3</text>
<text x="99.7" y="168.4">GND</text>
<text x="134.8" y="172.4">+3V3</text>
<text x="155.4" y="168.4">R2OUT</text>
<text x="169.4" y="168.4">R2IN</text>
<text x="170" y="172.4">VS+</text>
<text x="176" y="171.5">2</text>
<text x="176" y="173.5">6</text>
<text x="205.4" y="169.5">CONN-D9F</text>
<text x="29.6" y="175.4">1</text>
<text x="33.5" y="176.3">IN</text>
<text x="43.8" y="176.3">OUT</text>
<text x="50.2" y="175.4">3</text>
<text x="156.8" y="178.4">C2+</text>
<text x="168.8" y="178.4">C2-</text>
<text x="170.4" y="174.3">VS-</text>
<text x="25.8" y="183.9">1uF</text>
<text x="40" y="184.5" transform="rotate(-90 40 184.5)">2</text>
<text x="40.9" y="180.7" transform="rotate(-90 40.9 180.7)">GND</text>
<text x="61.2" y="183.9">10uF</text>
<text x="139.8" y="183.9">100nF</text>
<text x="156.9" y="183.1">4</text>
<text x="168.7" y="183.1">5</text>
<text x="174.2" y="183.3">MAX232</text>
<text x="174.2" y="185.3">VCC=+3V3</text>
<text x="192.9" y="182">100nF</text>
<text x="204.7" y="182">100nF</text>
<text x="174.2" y="187.2">Max3232CSE+</text>
<text x="187.9" y="190.1">GND</text>
<text x="199.6" y="190.1">GND</text>
<text x="20.7" y="196">GND</text>
<text x="38.4" y="196">GND</text>
<text x="56.1" y="196">GND</text>
<text x="134.8" y="192">GND</text>
<text x="162.1" y="193.1">100nF</text>
</g>
</svg>
